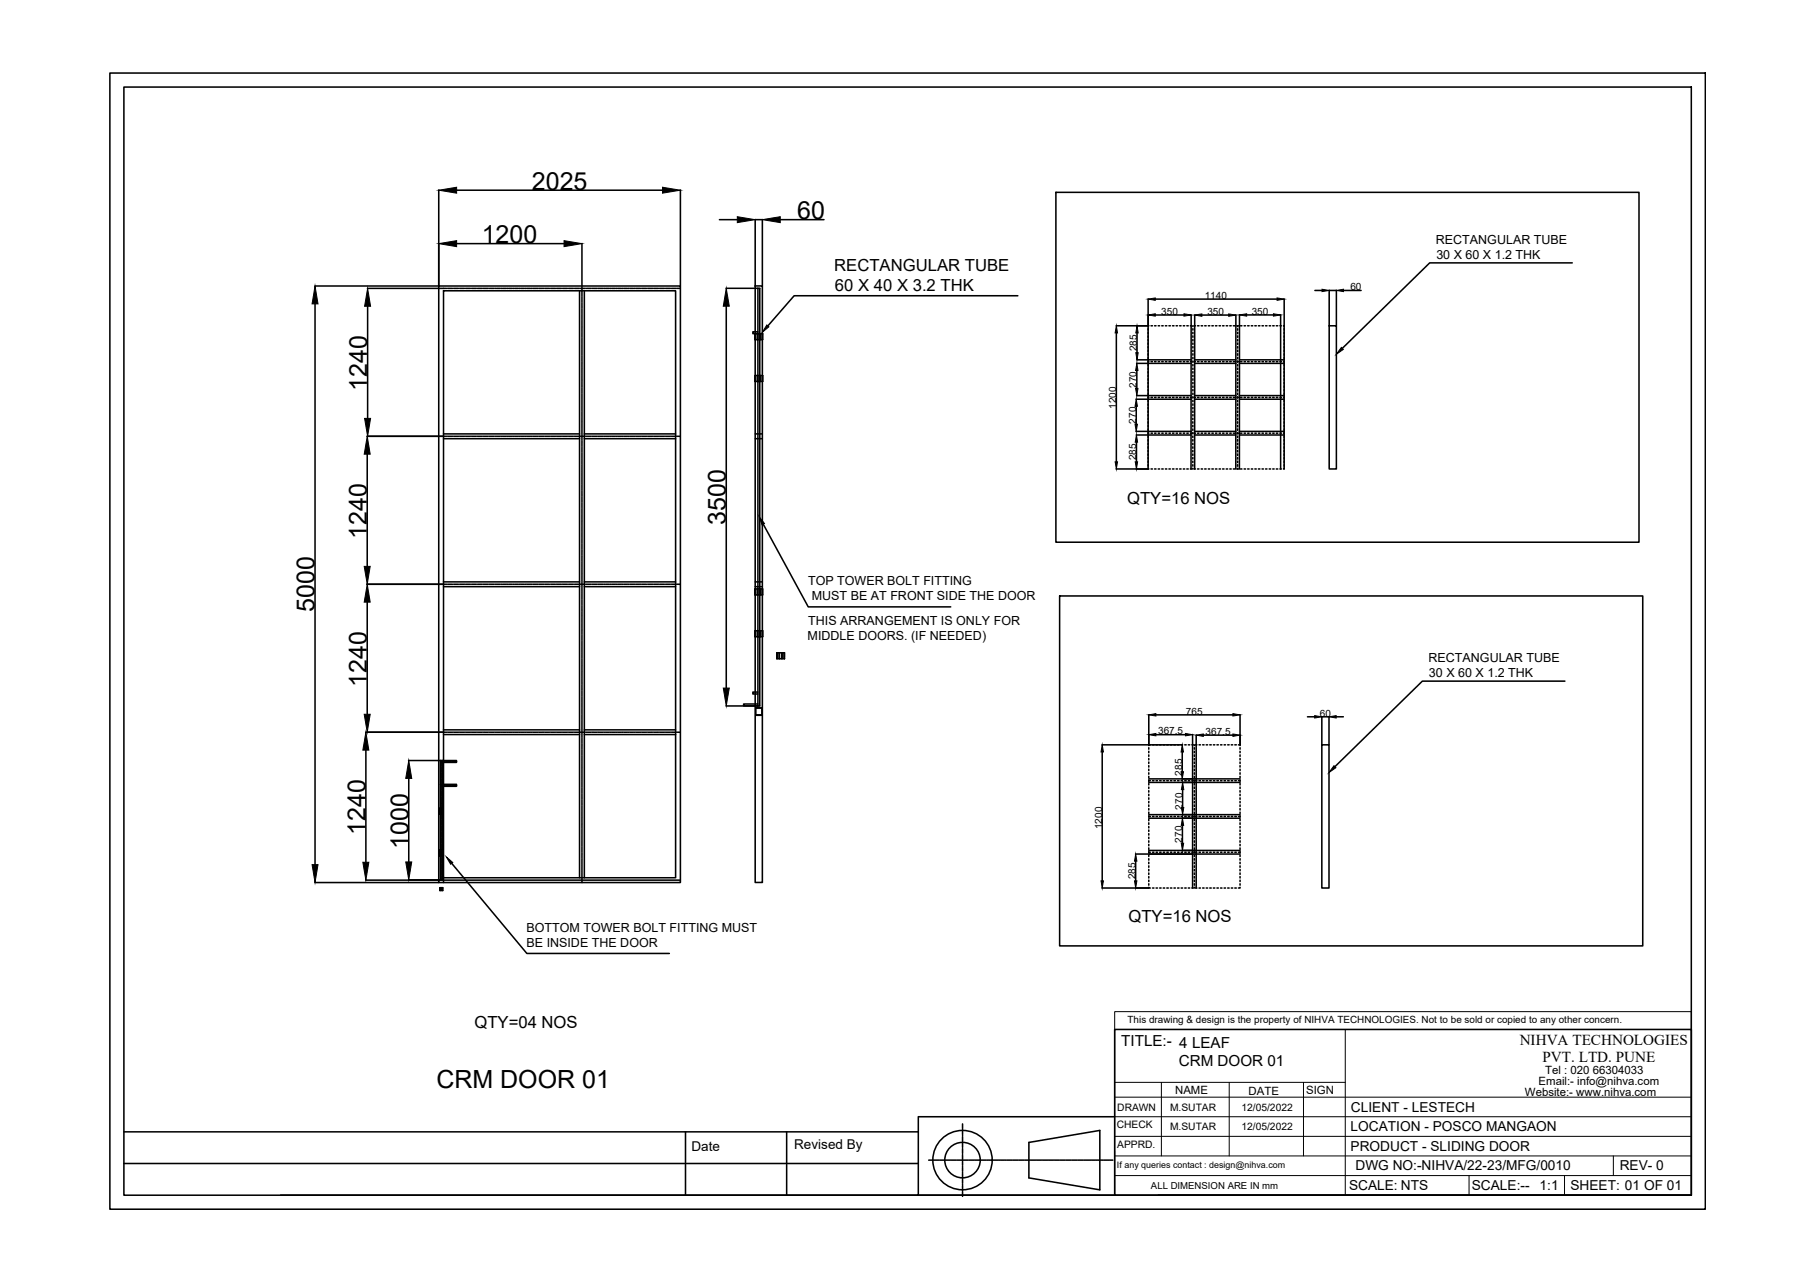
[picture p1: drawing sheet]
<svg xmlns="http://www.w3.org/2000/svg" width="297mm" height="210mm" viewBox="0 0 297 210" stroke-linecap="round" stroke-linejoin="round" font-family="sans-serif">
<!-- layer: 0 -->
<g fill="none" stroke="#000" stroke-width=".25">
<path d="M18 12h261.4v186.1h-261.4zM20.3 14.3h256.8v181.5h-256.8zM71.9 31.1v15.8M74.8 31.2h33.7M74.8 39.9h17.6M95.3 39.9v8.4M111.5 31.1v15.8M117.9 36h2.9M123.7 36v10.8M123.7 36h1.2M124.9 36v10.8M127.8 36h7.2"/>
<path d="M173 31.5h95.5v57.3h-95.5zM51.6 46.9h20.3M51.6 49.8v91.9M60.2 47.3h12.8M60.2 50.2v18.4M71.9 46.9h39.6v97.7h-39.6zM72.7 47.6h38v96.2h-38zM73.1 47.3h.2M73.4 47.3h.6M74.1 47.3h.2M74.4 47.3h.6M75.1 47.3h.1"/>
<path d="M75.4 47.3h.6M76.1 47.3h.1M76.4 47.3h.6M77.1 47.3h.1M77.4 47.3h.6M78.1 47.3h.1M78.4 47.3h.6M79.1 47.3h.1M79.3 47.3h.7M80.1 47.3h.1M80.3 47.3h.7M81.1 47.3h.1"/>
<path d="M81.3 47.3h.7M82.1 47.3h.1M82.3 47.3h.7M83.1 47.3h.1M83.3 47.3h.6M84.1 47.3h.1M84.3 47.3h.6M85.1 47.3h.1M85.3 47.3h.6M86.1 47.3h.1M86.3 47.3h.6M87 47.3h.2"/>
<path d="M87.3 47.3h.6M88 47.3h.2M88.3 47.3h.6M89 47.3h.2M89.3 47.3h.6M90 47.3h.1M90.3 47.3h.6M91 47.3h.1M91.3 47.3h.6M92 47.3h.1M92.3 47.3h.6M93 47.3h.1"/>
<path d="M93.2 47.3h.7M94 47.3h.1M94.2 47.3h.7M95 47.6v96.2M95 47.3h.1M95.2 47.3h.7M95.3 48.4v.1M95.3 48.6v.7M95.3 49.4v.1M95.3 49.6v.7M95.3 50.4v.1M95.3 50.6v.6"/>
<path d="M95.3 51.4v.1M95.3 51.6v.6M95.3 52.4v.1M95.3 52.6v.6M95.3 53.4v.1M95.3 53.6v.6M95.3 54.4v.1M95.3 54.6v.6M95.3 55.4v.1M95.3 55.6v.6M95.3 56.3v.2M95.3 56.6v.6"/>
<path d="M95.3 57.3v.2M95.3 57.6v.6M95.3 58.3v.2M95.3 58.6v.6M95.3 59.3v.1M95.3 59.6v.6M95.7 47.6v96.2M96 47.3h.1M96.2 47.3h.6M97 47.3h.1M97.2 47.3h.6M98 47.3h.1"/>
<path d="M98.2 47.3h.6M99 47.3h.1M99.2 47.3h.6M100 47.3h.1M100.2 47.3h.6M100.9 47.3h.2M101.2 47.3h.6M101.9 47.3h.2M102.2 47.3h.6M102.9 47.3h.2M103.2 47.3h.6M103.9 47.3h.2"/>
<path d="M104.2 47.3h.6M104.9 47.3h.2M105.2 47.3h.6M105.9 47.3h.1M106.2 47.3h.6M106.9 47.3h.1M107.2 47.3h.6M107.9 47.3h.1M108.2 47.3h.6M108.9 47.3h.1M109.1 47.3h.7M109.9 47.3h.1"/>
<path d="M110.1 47.3h.7M110.9 47.3h.1M111.1 47.3h.4M119 47.2h5.5v68.5h-5.5M119 50.2v62.5M123.7 54.7h1.2v1h-1.2zM123.7 46.9h1.2v97.7h-1.2zM123.7 54.7v1M124.1 54.7v1M124.2 47.2v68.5h-2.4v-.3h2.4M124.2 54.4h-.9v.3h.9M124.5 54.7v1"/>
<path d="M124.9 54.7v1M166.8 48.5h-36.7l-4.3 4.9M182.9 53.4h5.2M182.9 54.6v21.1M186.2 59.5h8.9M186.3 59h8.8M186.3 54.6v3.2M188.1 49v27.8M188.1 59.3h.1M188.2 53.4h-.1v.1M188.6 53.4h.2M188.6 59.3h.2"/>
<path d="M189.2 53.4h.2M189.2 59.3h.2M189.3 49h19.9M189.3 51.6h4.7M189.8 53.4h.2M189.8 59.3h.2M190.3 53.4h.3M190.3 59.3h.3M190.9 53.4h.3M190.9 59.3h.3M191.5 53.4h.2M191.5 59.3h.2"/>
<path d="M192.1 53.4h.2M192.1 59.3h.2M192.7 53.4h.2M192.7 59.3h.2M193.3 53.4h.2M193.3 59.3h.2M193.9 53.4h.2M193.9 59.3h.2M194.4 53.4h.3M194.4 59.3h.3M195 53.4h.3M195 59.3h.3"/>
<path d="M195.2 53.4l-.1 23.5M195.2 51.6v1.8M195.4 53.4v.1M195.4 53.9v.2M195.4 54.5v.2M195.4 55v.3M195.4 55.6v.3M195.4 56.2v.2M195.4 56.8v.2M195.4 57.4v.2M195.4 58v.2M195.4 58.6v.2"/>
<path d="M195.4 59.1v.3M195.4 59.7v.3M195.6 53.4h.3M195.6 59.3h.3M195.7 59h6.8M195.7 59.5h6.8M195.7 51.6v25.3M196.2 53.4h.2M196.2 59.3h.2M196.8 53.4h.2M196.8 59.3h.2M196.9 51.6h4.4"/>
<path d="M197.4 53.4h.2M197.4 59.3h.2M198 53.4h.2M198 59.3h.2M198.6 53.4h.2M198.6 59.3h.2M199.1 53.4h.3M199.1 59.3h.3M199.7 53.4h.3M199.7 59.3h.3M200.3 53.4h.2M200.3 59.3h.2"/>
<path d="M200.9 53.4h.2M200.9 59.3h.2M201.5 53.4h.2M201.5 59.3h.2M202.1 53.4h.2M202.1 59.3h.2M202.5 51.6v25.3M202.7 53.4h.2M202.7 59.3h.2M202.8 53.4v.1M202.8 53.9v.2M202.8 54.5v.2"/>
<path d="M202.8 55v.3M202.8 55.6v.3M202.8 56.2v.2M202.8 56.8v.2M202.8 57.4v.2M202.8 58v.2M202.8 58.6v.2M202.8 59.1v.3M202.8 59.7v.3M203.1 59h7.3M203.1 59.5h7.3M203.1 51.6v25.3"/>
<path d="M203.2 53.4h.3M203.2 59.3h.3M203.8 53.4h.3M203.8 59.3h.3M204.2 51.6h4.4M204.4 53.4h.2M204.4 59.3h.2M205 53.4h.2M205 59.3h.2M205.6 53.4h.2M205.6 59.3h.2M206.2 53.4h.2"/>
<path d="M206.2 59.3h.2M206.8 53.4h.2M206.8 59.3h.2M207.3 53.4h.3M207.3 59.3h.3M207.9 53.4h.3M207.9 59.3h.3M208.5 53.4h.3M208.5 59.3h.3M209.1 53.4h.2M209.1 59.3h.2M209.7 53.4h.2"/>
<path d="M209.7 59.3h.2M209.8 51.6v25.2M210.3 53.4h.1M210.3 59.3h.1M210.4 49v27.8M215.4 47.6h1.2M217.8 53.4h1.1v23.4h-1.1zM217.8 47.6v5.8M217.8 47.6h1.1M218.9 47.6v5.8M220.1 47.6h2.9M257.6 43.1h-23.4l-14.3 14"/>
<path d="M60.1 71.5h12.9M60.2 74.4v18.4M72.7 71.9h22.3M72.7 71.1h22.3M73.1 71.5h.2M73.4 71.5h.6M74.1 71.5h.2M74.4 71.5h.6M75.1 71.5h.1M75.4 71.5h.6M76.1 71.5h.1M76.4 71.5h.6"/>
<path d="M77.1 71.5h.1M77.4 71.5h.6M78.1 71.5h.1M78.4 71.5h.6M79.1 71.5h.1M79.3 71.5h.7M80.1 71.5h.1M80.3 71.5h.7M81.1 71.5h.1M81.3 71.5h.7M82.1 71.5h.1M82.3 71.5h.7"/>
<path d="M83.1 71.5h.1M83.3 71.5h.6M84.1 71.5h.1M84.3 71.5h.6M85.1 71.5h.1M85.3 71.5h.6M86.1 71.5h.1M86.3 71.5h.6M87 71.5h.2M87.3 71.5h.6M88 71.5h.2M88.3 71.5h.6"/>
<path d="M89 71.5h.2M89.3 71.5h.6M90 71.5h.1M90.3 71.5h.6M91 71.5h.1M91.3 71.5h.6M92 71.5h.1M92.3 71.5h.6M93 71.5h.1M93.2 71.5h.7M94 71.5h.1M94.2 71.5h.7"/>
<path d="M95 71.5h.1M95.2 71.5h.7M95.3 60.3v.1M95.3 60.6v.6M95.3 61.3v.1M95.3 61.6v.6M95.3 62.3v.1M95.3 62.5v.7M95.3 63.3v.1M95.3 63.5v.7M95.3 64.3v.1M95.3 64.5v.7"/>
<path d="M95.3 65.3v.1M95.3 65.5v.6M95.3 66.3v.1M95.3 66.5v.6M95.3 67.3v.1M95.3 67.5v.6M95.3 68.3v.1M95.3 68.5v.6M95.3 69.2v.2M95.3 69.5v.6M95.3 70.2v.2M95.3 70.5v.6"/>
<path d="M95.3 71.2v.2M95.3 71.5v.6M95.3 72.2v.2M95.3 72.5v.6M95.3 73.2v.1M95.3 73.5v.6M95.3 74.2v.1M95.3 74.5v.6M95.3 75.2v.1M95.3 75.5v.6M95.3 76.2v.1M95.3 76.5v.6"/>
<path d="M95.3 77.2v.1M95.3 77.4v.7M95.3 78.2v.1M95.3 78.4v.7M95.3 79.2v.1M95.3 79.4v.7M95.7 71.9h15M95.7 71.1h15M96 71.5h.1M96.2 71.5h.6M97 71.5h.1M97.2 71.5h.6"/>
<path d="M98 71.5h.1M98.2 71.5h.6M99 71.5h.1M99.2 71.5h.6M100 71.5h.1M100.2 71.5h.6M100.9 71.5h.2M101.2 71.5h.6M101.9 71.5h.2M102.2 71.5h.6M102.9 71.5h.2M103.2 71.5h.6"/>
<path d="M103.9 71.5h.2M104.2 71.5h.6M104.9 71.5h.2M105.2 71.5h.6M105.9 71.5h.1M106.2 71.5h.6M106.9 71.5h.1M107.2 71.5h.6M107.9 71.5h.1M108.2 71.5h.6M108.9 71.5h.1M109.1 71.5h.7"/>
<path d="M109.9 71.5h.1M110.1 71.5h.7M110.9 71.5h.1M111.1 71.5h.4M123.7 61.5h1.3v1h-1.3zM123.7 71.9h1.2M123.7 71.1h1.2M123.7 61.5v1M124.1 61.5v1M124.5 61.5v1M124.6 61.5v1M124.9 61.5v1"/>
<path d="M182.9 76.8h5.2M186.1 65.4h9M186.1 70.7h9M186.2 71.3h8.9M186.2 66.6v2.9M186.2 72.5v3.2M186.2 64.8h8.9M186.3 60.7v2.9M188.1 76.7v.1h.1M188.1 71h.1M188.1 65.1h.1M188.6 76.8h.2"/>
<path d="M188.6 71h.2M188.6 65.1h.2M189.2 76.8h.2M189.2 71h.2M189.2 65.1h.2M189.8 76.8h.2M189.8 71h.2M189.8 65.1h.2M190.3 76.8h.3M190.3 71h.3M190.3 65.1h.3M190.9 76.8h.3"/>
<path d="M190.9 71h.3M190.9 65.1h.3M191.5 76.8h.2M191.5 71h.2M191.5 65.1h.2M192.1 76.8h.2M192.1 71h.2M192.1 65.1h.2M192.7 76.8h.2M192.7 71h.2M192.7 65.1h.2M193.3 76.8h.2"/>
<path d="M193.3 71h.2M193.3 65.1h.2M193.9 76.8h.2M193.9 71h.2M193.9 65.1h.2M194.4 76.8h.3M194.4 71h.3M194.4 65.1h.3M195 76.8h.3M195 71h.3M195 65.1h.3M195.4 68.5v.3"/>
<path d="M195.4 69.1v.2M195.4 69.7v.2M195.4 70.3v.2M195.4 70.9v.2M195.4 71.5v.2M195.4 72v.3M195.4 72.6v.3M195.4 73.2v.2M195.4 73.8v.2M195.4 74.4v.2M195.4 75v.2M195.4 75.6v.2"/>
<path d="M195.4 76.1v.3M195.4 76.7v.2M195.4 60.3v.2M195.4 60.9v.2M195.4 61.5v.2M195.4 62.1v.2M195.4 62.7v.2M195.4 63.2v.3M195.4 63.8v.3M195.4 64.4v.3M195.4 65v.2M195.4 65.6v.2"/>
<path d="M195.4 66.2v.2M195.4 66.8v.2M195.4 67.4v.2M195.4 67.9v.3M195.6 76.8h.3M195.6 71h.3M195.6 65.1h.3M195.7 64.8h6.8M195.7 65.4h6.8M195.7 70.7h6.8M195.7 71.3h6.8M196.2 76.8h.2"/>
<path d="M196.2 71h.2M196.2 65.1h.2M196.8 76.8h.2M196.8 71h.2M196.8 65.1h.2M197.4 76.8h.2M197.4 71h.2M197.4 65.1h.2M198 76.8h.2M198 71h.2M198 65.1h.2M198.6 76.8h.2"/>
<path d="M198.6 71h.2M198.6 65.1h.2M199.1 76.8h.3M199.1 71h.3M199.1 65.1h.3M199.7 76.8h.3M199.7 71h.3M199.7 65.1h.3M200.3 76.8h.2M200.3 71h.2M200.3 65.1h.2M200.9 76.8h.2"/>
<path d="M200.9 71h.2M200.9 65.1h.2M201.5 76.8h.2M201.5 71h.2M201.5 65.1h.2M202.1 76.8h.2M202.1 71h.2M202.1 65.1h.2M202.7 76.8h.2M202.7 71h.2M202.7 65.1h.2M202.8 63.2v.3"/>
<path d="M202.8 63.8v.3M202.8 64.4v.3M202.8 65v.2M202.8 65.6v.2M202.8 66.2v.2M202.8 66.8v.2M202.8 67.4v.2M202.8 67.9v.3M202.8 68.5v.3M202.8 69.1v.3M202.8 69.7v.2M202.8 70.3v.2"/>
<path d="M202.8 70.9v.2M202.8 71.5v.2M202.8 72v.3M202.8 72.6v.3M202.8 73.2v.2M202.8 73.8v.2M202.8 74.4v.2M202.8 75v.2M202.8 75.6v.2M202.8 76.1v.3M202.8 76.7v.2M202.8 60.3v.2"/>
<path d="M202.8 60.9v.2M202.8 61.5v.2M202.8 62.1v.2M202.8 62.7v.2M203.1 64.8h7.3M203.1 65.4h7.3M203.1 70.7h7.3M203.1 71.3h7.3M203.2 76.8h.3M203.2 71h.3M203.2 65.1h.3M203.8 76.8h.3"/>
<path d="M203.8 71h.3M203.8 65.1h.3M204.4 76.8h.2M204.4 71h.2M204.4 65.1h.2M205 76.8h.2M205 71h.2M205 65.1h.2M205.6 76.8h.2M205.6 71h.2M205.6 65.1h.2M206.2 76.8h.2"/>
<path d="M206.2 71h.2M206.2 65.1h.2M206.8 76.8h.2M206.8 71h.2M206.8 65.1h.2M207.3 76.8h.3M207.3 71h.3M207.3 65.1h.3M207.9 76.8h.3M207.9 71h.3M207.9 65.1h.3M208.5 76.8h.3"/>
<path d="M208.5 71h.3M208.5 65.1h.3M209.1 76.8h.2M209.1 71h.2M209.1 65.1h.2M209.7 76.8h.2M209.7 71h.2M209.7 65.1h.2M210.3 71h.1M210.3 65.1h.1M210.4 76.7v.1h-.1M60.1 95.7h12.9"/>
<path d="M60.2 98.7v18.3M72.7 96.1h22.3M72.7 95.3h22.3M73.1 95.7h.2M73.4 95.7h.6M74.1 95.7h.2M74.4 95.7h.6M75.1 95.7h.1M75.4 95.7h.6M76.1 95.7h.1M76.4 95.7h.6M77.1 95.7h.1"/>
<path d="M77.4 95.7h.6M78.1 95.7h.1M78.4 95.7h.6M79.1 95.7h.1M79.3 95.7h.7M80.1 95.7h.1M80.3 95.7h.7M81.1 95.7h.1M81.3 95.7h.7M82.1 95.7h.1M82.3 95.7h.7M83.1 95.7h.1"/>
<path d="M83.3 95.7h.6M84.1 95.7h.1M84.3 95.7h.6M85.1 95.7h.1M85.3 95.7h.6M86.1 95.7h.1M86.3 95.7h.6M87 95.7h.2M87.3 95.7h.6M88 95.7h.2M88.3 95.7h.6M89 95.7h.2"/>
<path d="M89.3 95.7h.6M90 95.7h.1M90.3 95.7h.6M91 95.7h.1M91.3 95.7h.6M92 95.7h.1M92.3 95.7h.6M93 95.7h.1M93.2 95.7h.7M94 95.7h.1M94.2 95.7h.7M95 95.7h.1"/>
<path d="M95.2 95.7h.7M95.3 80.2v.1M95.3 80.4v.6M95.3 81.2v.1M95.3 81.4v.6M95.3 82.2v.1M95.3 82.4v.6M95.3 83.2v.1M95.3 83.4v.6M95.3 84.1v.2M95.3 84.4v.6M95.3 85.1v.2"/>
<path d="M95.3 85.4v.6M95.3 86.1v.2M95.3 86.4v.6M95.3 87.1v.1M95.3 87.4v.6M95.3 88.1v.1M95.3 88.4v.6M95.3 89.1v.1M95.3 89.4v.6M95.3 90.1v.1M95.3 90.3v.7M95.3 91.1v.1"/>
<path d="M95.3 91.3v.7M95.3 92.1v.1M95.3 92.3v.7M95.3 93.1v.1M95.3 93.3v.7M95.3 94.1v.1M95.3 94.3v.6M95.3 95.1v.1M95.3 95.3v.6M95.3 96.1v.1M95.3 96.3v.6M95.3 97.1v.1"/>
<path d="M95.3 97.3v.6M95.3 98.1v.1M95.3 98.3v.6M95.3 99v.2M95.3 99.3v.6M95.7 96.1h15M95.7 95.3h15M96 95.7h.1M96.2 95.7h.6M97 95.7h.1M97.2 95.7h.6M98 95.7h.1"/>
<path d="M98.2 95.7h.6M99 95.7h.1M99.2 95.7h.6M100 95.7h.1M100.2 95.7h.6M100.9 95.7h.2M101.2 95.7h.6M101.9 95.7h.2M102.2 95.7h.6M102.9 95.7h.2M103.2 95.7h.6M103.9 95.7h.2"/>
<path d="M104.2 95.7h.6M104.9 95.7h.2M105.2 95.7h.6M105.9 95.7h.1M106.2 95.7h.6M106.9 95.7h.1M107.2 95.7h.6M107.9 95.7h.1M108.2 95.7h.6M108.9 95.7h.1M109.1 95.7h.7M109.9 95.7h.1"/>
<path d="M110.1 95.7h.7M110.9 95.7h.1M111.1 95.7h.4M123.7 96.5h1.2v1h-1.2zM123.7 96.1h1.2M123.7 95.3h1.2M123.7 96.5v1M124.1 96.5v1M124.5 96.5v1M124.9 96.5v1M125 85.9l7.4 13.5h23.4M173.6 97.7h95.5v57.3h-95.5z"/>
<path d="M59.9 120h13.1M72.7 119.6h22.3M73.1 120h.2M73.4 120h.6M74.1 120h.2M74.4 120h.6M75.1 120h.1M75.4 120h.6M76.1 120h.1M76.4 120h.6M77.1 120h.1M77.4 120h.6"/>
<path d="M78.1 120h.1M78.4 120h.6M79.1 120h.1M79.3 120h.7M80.1 120h.1M80.3 120h.7M81.1 120h.1M81.3 120h.7M82.1 120h.1M82.3 120h.7M83.1 120h.1M83.3 120h.6"/>
<path d="M84.1 120h.1M84.3 120h.6M85.1 120h.1M85.3 120h.6M86.1 120h.1M86.3 120h.6M87 120h.2M87.3 120h.6M88 120h.2M88.3 120h.6M89 120h.2M89.3 120h.6"/>
<path d="M90 120h.1M90.3 120h.6M91 120h.1M91.3 120h.6M92 120h.1M92.3 120h.6M93 120h.1M93.2 120h.7M94 120h.1M94.2 120h.7M95 120h.1M95.2 120h.7"/>
<path d="M95.3 100v.2M95.3 100.3v.6M95.3 101v.2M95.3 101.3v.6M95.3 102v.2M95.3 102.3v.6M95.3 103v.1M95.3 103.3v.6M95.3 104v.1M95.3 104.3v.6M95.3 105v.1M95.3 105.3v.6"/>
<path d="M95.3 106v.1M95.3 106.2v.7M95.3 107v.1M95.3 107.2v.7M95.3 108v.1M95.3 108.2v.6M95.3 109v.1M95.3 109.2v.6M95.3 110v.1M95.3 110.2v.6M95.3 111v.1M95.3 111.2v.6"/>
<path d="M95.3 112v.1M95.3 112.2v.6M95.3 112.9v.2M95.3 113.2v.6M95.3 113.9v.2M95.3 114.2v.6M95.3 114.9v.2M95.3 115.2v.6M95.3 115.9v.2M95.3 116.2v.6M95.3 116.9v.1M95.3 117.2v.6"/>
<path d="M95.3 117.9v.1M95.3 118.2v.6M95.3 118.9v.1M95.3 119.2v.6M95.3 119.9v.1M95.7 119.6h15M96 120h.1M96.2 120h.6M97 120h.1M97.2 120h.6M98 120h.1M98.2 120h.6"/>
<path d="M99 120h.1M99.2 120h.6M100 120h.1M100.2 120h.6M100.9 120h.2M101.2 120h.6M101.9 120h.2M102.2 120h.6M102.9 120h.2M103.2 120h.6M103.9 120h.2M104.2 120h.6"/>
<path d="M104.9 120h.2M105.2 120h.6M105.9 120h.1M106.2 120h.6M106.9 120h.1M107.2 120h.6M107.9 120h.1M108.2 120h.6M108.9 120h.1M109.1 120h.7M109.9 120h.1M110.1 120h.7"/>
<path d="M110.9 120h.1M111.1 120h.4M123.7 103.4h1.3v.9h-1.3zM123.7 103.4v.9M123.8 116h1v1.2h-1zM123.8 116h1M123.8 117.2h1M124.1 103.4v.9M124.2 113.4h-.9v.3h.9M124.5 103.4v.9M124.6 103.4v.9M124.9 103.4v.9"/>
<path d="M127.3 107h1.2v.9h-1.2zM127.3 107v.9M127.7 107v.9M128.1 107v.9M128.5 107v.9M188.2 117.1v4.9M189.4 117.1h12.6M203.2 117.1v5.1M214.2 117.5h1.2M216.6 117.4v4.6M216.6 117.5h1.1M217.7 117.4v4.6"/>
<path d="M218.9 117.5h1.2M256.4 111.6h-23.4l-14.3 14M59.9 122.9v18.4M66.9 124.6h5.5M67 127.6v13.6M72.1 139.3h.4v1h-.4zM72.1 132.4h.4v1h-.4zM72.1 132.4v1M72.1 139.3v1M72.1 128.5h2.7v.3h-2.4M72.1 124.6v19.6M72.3 124.6v.7"/>
<path d="M72.3 125.4v.1M72.3 125.6v.7M72.3 126.4v.1M72.3 126.6v.7M72.3 127.4v.1M72.3 127.6v.6M72.3 128.4v.1M72.3 128.6v.6M72.3 129.4v.1M72.3 129.6v.6M72.3 130.4v.1M72.3 130.6v.6"/>
<path d="M72.3 131.3v.2M72.3 131.6v.6M72.3 132.3v.2M72.3 132.6v.6M72.3 133.3v.2M72.3 133.6v.6M72.3 134.3v.2M72.3 134.6v.6M72.3 135.3v.1M72.3 135.6v.6M72.3 136.3v.1M72.3 136.6v.6"/>
<path d="M72.3 137.3v.1M72.3 137.6v.6M72.3 138.3v.1M72.3 138.5v.7M72.3 139.3v.1M72.3 139.5v.7M72.4 124.6h2.4v.3h-2.4M72.4 124.8h.5M72.4 128.7h.5M72.5 124.6v19.6h-5.6M72.5 132.4v1M72.5 139.3v1"/>
<path d="M72.7 120.4h22.3M73.1 124.8h.1M73.1 128.7h.1M73.3 124.8h.6M73.3 128.7h.6M74.1 124.8h.1M74.1 128.7h.1M74.3 124.8h.5M74.3 128.7h.5M95.3 120.2v.6M95.3 120.9v.1M95.3 121.1v.7"/>
<path d="M95.3 121.9v.1M95.3 122.1v.7M95.3 122.9v.1M95.3 123.1v.7M95.3 123.9v.1M95.3 124.1v.6M95.3 124.9v.1M95.3 125.1v.6M95.3 125.9v.1M95.3 126.1v.6M95.3 126.9v.1M95.3 127.1v.6"/>
<path d="M95.3 127.8v.2M95.3 128.1v.6M95.3 128.8v.2M95.3 129.1v.6M95.3 129.8v.2M95.3 130.1v.6M95.3 130.8v.1M95.3 131.1v.6M95.3 131.8v.1M95.3 132.1v.6M95.3 132.8v.1M95.3 133.1v.6"/>
<path d="M95.3 133.8v.1M95.3 134v.7M95.3 134.8v.1M95.3 135v.7M95.3 135.8v.1M95.3 136v.7M95.3 136.8v.1M95.3 137v.7M95.3 137.8v.1M95.3 138v.6M95.3 138.8v.1M95.3 139v.6"/>
<path d="M95.3 139.8v.1M95.7 120.4h15M180.6 122h7.6M180.6 123.2v21.1M186 139.9h17.2M188.2 122.5v.3M188.2 123.1v.2M188.2 123.7v.2M188.2 124.3v.2M188.2 124.9v.2M188.2 125.5v.2M188.2 126v.3"/>
<path d="M188.2 126.6v.3M188.2 127.2v.2M188.2 127.8v.2M188.2 128.4v.2M188.2 129v.2M188.2 129.6v.2M188.2 130.1v.3M188.2 130.7v.3M188.2 131.3v.3M188.2 131.9v.2M188.2 132.5v.2M188.2 133.1v.2"/>
<path d="M188.2 133.7v.2M188.2 134.2v.3M188.2 134.8v.3M188.2 135.4v.3M188.2 136v.2M188.2 136.6v.2M188.2 137.2v.2M188.2 137.8v.2M188.2 138.4v.2M188.2 138.9v.3M188.2 139.5v.3M188.2 128.2h15"/>
<path d="M188.2 127.9h.3M188.2 133.5h15M188.2 127.6h15M188.2 133.8h.3M188.2 139.6h.3M188.2 134.1h15M188.2 139.4h15M188.3 122h5.4M188.5 122h-.3v.2M188.8 127.9h.3M188.8 133.8h.3M188.8 139.6h.3"/>
<path d="M189.4 120.4h4.8M189.4 127.9h.2M189.4 133.8h.2M189.4 139.6h.2M190 127.9h.2M190 133.8h.2M190 139.6h.2M190.6 127.9h.2M190.6 133.8h.2M190.6 139.6h.2M191.2 127.9h.2M191.2 133.8h.2"/>
<path d="M191.2 139.6h.2M191.8 127.9h.2M191.8 133.8h.2M191.8 139.6h.2M192.3 127.9h.3M192.3 133.8h.3M192.3 139.6h.3M192.9 127.9h.3M192.9 133.8h.3M192.9 139.6h.3M193.5 127.9h.2M193.5 133.8h.2"/>
<path d="M193.5 139.6h.2M193.7 123.2v3.2M193.7 135.2v3M193.8 129.4v2.9M194.1 122h.2M194.1 127.9h.2M194.1 133.8h.2M194.1 139.6h.2M194.7 122h.2M194.7 127.9h.2M194.7 133.8h.2M194.7 139.6h.2"/>
<path d="M195.3 122h.2M195.3 127.9h.2M195.3 133.8h.2M195.3 139.6h.2M195.4 120.4v25.1M195.7 122v.2M195.7 122.5v.3M195.7 123.1v.2M195.7 123.7v.2M195.7 124.3v.2M195.7 124.9v.2M195.7 125.5v.2"/>
<path d="M195.7 126v.3M195.7 126.6v.3M195.7 127.2v.2M195.7 127.8v.2M195.7 128.4v.2M195.7 129v.2M195.7 129.6v.2M195.7 130.1v.3M195.7 130.7v.3M195.7 131.3v.3M195.7 131.9v.2M195.7 132.5v.2"/>
<path d="M195.7 133.1v.2M195.7 133.7v.2M195.7 134.2v.3M195.7 134.8v.3M195.7 135.4v.3M195.7 136v.2M195.7 136.6v.2M195.7 137.2v.2M195.7 137.8v.2M195.7 138.4v.2M195.7 138.9v.3M195.7 139.5v.3"/>
<path d="M195.9 122h.2M195.9 127.9h.2M195.9 133.8h.2M195.9 139.6h.2M196 120.4v25.1M196.4 122h.3M196.4 127.9h.3M196.4 133.8h.3M196.4 139.6h.3M197 122h.3M197 127.9h.3M197 133.8h.3"/>
<path d="M197 139.6h.3M197.2 120.5h4.8M197.6 122h.3M197.6 127.9h.3M197.6 133.8h.3M197.6 139.6h.3M198.2 122h.2M198.2 127.9h.2M198.2 133.8h.2M198.2 139.6h.2M198.8 122h.2M198.8 127.9h.2"/>
<path d="M198.8 133.8h.2M198.8 139.6h.2M199.4 122h.2M199.4 127.9h.2M199.4 133.8h.2M199.4 139.6h.2M200 122h.2M200 127.9h.2M200 133.8h.2M200 139.6h.2M200.6 122h.2M200.6 127.9h.2"/>
<path d="M200.6 133.8h.2M200.6 139.6h.2M201.1 122h.3M201.1 127.9h.3M201.1 133.8h.3M201.1 139.6h.3M201.7 122h.3M201.7 127.9h.3M201.7 133.8h.3M201.7 139.6h.3M202.3 122h.3M202.3 127.9h.3"/>
<path d="M202.3 133.8h.3M202.3 139.6h.3M202.9 122h.3M202.9 127.9h.3M202.9 133.8h.3M202.9 139.6h.3M203.2 122.5v.3M203.2 123.1v.2M203.2 123.7v.2M203.2 124.3v.2M203.2 124.9v.2M203.2 125.5v.2"/>
<path d="M203.2 126v.3M203.2 126.6v.3M203.2 127.2v.2M203.2 127.8v.2M203.2 128.4v.2M203.2 129v.2M203.2 129.6v.2M203.2 130.1v.3M203.2 130.7v.3M203.2 131.3v.3M203.2 131.9v.2M203.2 132.5v.2"/>
<path d="M203.2 133.1v.2M203.2 133.7v.2M203.2 134.2v.3M203.2 134.8v.3M203.2 135.4v.3M203.2 136v.2M203.2 136.6v.2M203.2 137.2v.2M203.2 137.8v.2M203.2 138.4v.2M203.2 138.9v.3M203.2 139.5v.3"/>
<path d="M216.6 122h1.1v23.5h-1.1zM51.6 144.6h20.3M59.9 144.2h51.6M72.1 145.5h.4v.4h-.4zM72.3 140.3v.1M72.3 140.5v.7M72.3 141.3v.1M72.3 141.5v.7M72.3 142.3v.1M72.3 142.5v.6M72.3 143.3v.1M72.3 143.5v.7"/>
<path d="M72.7 143.8v.8M74 141.5l12.3 14.7h23.4M95.3 140v.6M95.3 140.8v.1M95.3 141v.6M95.3 141.8v.1M95.3 142v.6M95.3 142.7v.2M95.3 143v.6M95.3 143.7v.2M95.3 144v.6M180.6 145.5h7.6"/>
<path d="M186.1 141.1v3.2M188.2 145.4v.1h.3M188.2 140.1v.2M188.2 140.7v.2M188.2 141.3v.2M188.2 141.9v.2M188.2 142.5v.2M188.2 143v.3M188.2 143.6v.3M188.2 144.2v.3M188.2 144.8v.2M188.8 145.5h.3"/>
<path d="M189.4 145.5h.2M190 145.5h.2M190.6 145.5h.2M191.2 145.5h.2M191.8 145.5h.2M192.3 145.5h.3M192.9 145.5h.3M193.5 145.5h.2M194.1 145.5h.2M194.7 145.5h.2M195.3 145.5h.2M195.7 140.1v.2"/>
<path d="M195.7 140.7v.2M195.7 141.3v.2M195.7 141.9v.2M195.7 142.5v.2M195.7 143v.3M195.7 143.6v.3M195.7 144.2v.3M195.7 144.8v.2M195.7 145.4v.1M195.9 145.5h.2M196.4 145.5h.3M197 145.5h.3"/>
<path d="M197.6 145.5h.3M198.2 145.5h.2M198.8 145.5h.2M199.4 145.5h.2M200 145.5h.2M200.6 145.5h.2M201.1 145.5h.3M201.7 145.5h.3M202.3 145.5h.3M203.2 145.4v.1h-.3M203.2 140.1v.2M203.2 140.7v.2"/>
<path d="M203.2 141.3v.2M203.2 141.9v.2M203.2 142.5v.2M203.2 143v.3M203.2 143.6v.3M203.2 144.2v.3M203.2 144.8v.2M182.6 168.7h94.5v27.1h-94.5zM20.3 190.6h130.2M20.3 185.5h130.2M112.3 185.5v10.3M128.9 185.5v10.3"/>
<path d="M150.5 195.8h32.1M152.2 190.1h.5M152.8 190.1h.1M153 190.1h.6M153.8 190.1h.1M154 190.1h.6M154.8 190.1h.1M155 190.1h.6M155.8 190.1h.1M156 190.1h.6M156.7 190.1h.2M157 190.1h.6"/>
<path d="M157.7 184.2v.7M157.7 185.1v.1M157.7 185.3v.6M157.7 186.1v.1M157.7 186.3v.6M157.7 187.1v.1M157.7 187.3v.6M157.7 188.1v.1M157.7 188.3v.6M157.7 189v.2M157.7 189.3v.6M157.7 190v.2"/>
<path d="M157.7 190.3v.6M157.7 191v.2M157.7 191.3v.6M157.7 192v.2M157.7 192.3v.6M157.7 193v.1M157.7 193.3v.6M157.7 194v.1M157.7 194.3v.6M157.7 195v.1M157.7 195.3v.7M157.7 190.1h.2"/>
<path d="M158 190.1h.6M158.7 190.1h.2M159 190.1h.6M159.7 190.1h.2M160 190.1h.6M160.7 190.1h.1M161 190.1h.6M161.7 190.1h.1M162 190.1h.6M162.7 190.1h.1M163 190.1h.6M163.7 190.1h.1"/>
<path d="M163.9 190.1h.7M164.7 190.1h.1M164.9 190.1h.7M165.7 190.1h.1M165.9 190.1h.7M166.7 190.1h.1M166.9 190.1h.6M167.7 190.1h.1M167.9 190.1h.6M168.6 187.2l11.6-2v9.8l-11.6-2zM168.7 190.1h.1M168.9 190.1h.6"/>
<path d="M169.7 190.1h.1M169.9 190.1h.6M170.7 190.1h.1M170.9 190.1h.6M171.6 190.1h.2M171.9 190.1h.6M172.6 190.1h.2M172.9 190.1h.6M173.6 190.1h.2M173.9 190.1h.6M174.6 190.1h.2M174.9 190.1h.6"/>
<path d="M175.6 190.1h.1M175.9 190.1h.6M176.6 190.1h.1M176.9 190.1h.6M177.6 190.1h.1M177.9 190.1h.6M178.6 190.1h.1M178.8 190.1h.7M179.6 190.1h.1M179.8 190.1h.7M180.6 190.1h.1M180.8 190.1h.7"/>
<path d="M181.6 190.1h.1M181.8 190.1h.5M182.6 183h-32.1v12.8h-104.5M189.8 195.8h87.3"/>
<circle cx="72.3" cy="145.7" r=".15"/>
<circle cx="157.7" cy="190.1" r="4.9"/>
<circle cx="157.7" cy="190.1" r="2.91"/>
</g>
<g fill="#000" stroke="#000" stroke-width=".16">
<path d="M71.9 31.2l2.9-.5v1zM71.9 39.9l2.9-.5v1zM92.4 39.4l2.9 .5-2.9 .5zM108.5 30.7l3 .5-3 .5zM120.8 35.5l2.9 .5-2.9 .5zM124.9 36l2.9-.5v1zM51.6 46.9l.5 2.9h-1zM60.2 47.3l.5 2.9h-1zM119 47.2l.5 3h-1zM125.6 53.3l.4 .3-1.1 .8zM182.9 53.4l.2 1.2h-.4zM186.1 57.8h.4l-.2 1.2z"/>
<path d="M186.3 53.4l.2 1.2h-.4zM188.1 49l1.2-.2v.4zM188.1 51.6l1.2-.2v.4zM194 51.4l1.2 .2-1.2 .2zM195.7 51.6l1.2-.2v.4zM201.3 51.4l1.2 .2-1.2 .2zM203.1 51.6l1.1-.2v.4zM208.6 51.4l1.2 .2-1.2 .2zM209.2 48.8l1.2 .2-1.2 .2zM216.6 47.4l1.2 .2-1.2 .2zM219.8 56.9l.3 .4-1.2 .7zM218.9 47.6l1.2-.2v.4z"/>
<path d="M60.2 71.5l.5 2.9h-1zM59.7 68.6h1l-.5 2.9zM182.7 75.7h.4l-.2 1.1zM186.2 65.4l.2 1.2h-.4zM186 69.5h.4l-.2 1.2zM186.2 71.3l.2 1.2h-.4zM186 75.7h.4l-.2 1.1zM186.3 59.5l.1 1.2h-.3zM186.1 63.6h.3l-.1 1.2zM59.7 92.8h1l-.5 2.9zM60.2 95.7l.5 3h-1zM124.4 84.7l.8 1.1-.4 .2z"/>
<path d="M59.7 117h1l-.5 3zM118.5 112.7h1l-.5 3zM188.2 117.1l1.2-.2v.4zM202 116.9l1.2 .2-1.2 .2zM215.4 117.3l1.2 .2-1.2 .2zM217.7 117.5l1.2-.2v.4zM59.9 120l.5 2.9h-1zM67 124.6l.5 3h-1zM180.6 122l.2 1.2h-.4zM188.2 120.4l1.2-.2v.4zM193.5 126.4h.4l-.2 1.2zM193.7 122l.2 1.2h-.4z"/>
<path d="M193.7 134.1l.2 1.1h-.4zM193.5 138.2h.4l-.2 1.2zM193.8 128.2l.2 1.2h-.4zM193.6 132.3h.4l-.2 1.2zM194.2 120.2l1.2 .2-1.2 .2zM196 120.5l1.2-.2v.4zM202 120.3l1.2 .2-1.2 .2zM218.6 125.5l.3 .3-1.2 .8zM51.1 141.7h1l-.5 2.9zM59.4 141.3h1l-.5 2.9zM66.5 141.2h1l-.5 3zM73.1 140.4l1.1 .9-.4 .3z"/>
<path d="M180.4 144.3h.4l-.2 1.2zM186.1 139.9l.2 1.2h-.4zM185.9 144.3h.4l-.2 1.2z"/>
</g>
<g fill="none" stroke="#000" stroke-width=".16">
<path d="M182.6 165.8h94.5v2.9h-94.5zM182.6 179.8h94.5M182.6 168.7v27.1M182.6 177.4h37.8M184.2 168.7h92.9M190.3 177.4v12M201.4 177.4v12M213.6 177.4v12M220.4 168.7v27.1M182.6 189.4h94.5M182.6 186.2h94.5M182.6 183h94.5"/>
<path d="M182.6 192.6h94.5M240.7 192.6v3.2M256.3 192.6v3.2M264.3 189.4v3.2"/>
</g>
<g font-size="4.1">
<text x="87.1" y="31.1">2025</text>
<text x="130.6" y="35.9">60</text>
<text x="78.9" y="39.9">1200</text>
<text x="60.2" y="64.1" transform="rotate(-90 60.2 64.1)">1240</text>
<text x="60.1" y="88.3" transform="rotate(-90 60.1 88.3)">1240</text>
<text x="118.9" y="86" transform="rotate(-90 118.9 86)">3500</text>
<text x="51.6" y="100.3" transform="rotate(-90 51.6 100.3)">5000</text>
<text x="60.1" y="112.5" transform="rotate(-90 60.1 112.5)">1240</text>
<text x="59.9" y="136.8" transform="rotate(-90 59.9 136.8)">1240</text>
<text x="66.9" y="139.1" transform="rotate(-90 66.9 139.1)">1000</text>
<text x="71.5" y="178.3">CRM DOOR 01</text>
</g>
<g font-size="2.7">
<text x="136.7" y="44.4">RECTANGULAR TUBE</text>
<text x="136.8" y="47.7">60 X 40 X 3.2 THK</text>
<text x="184.7" y="82.6">QTY=16 NOS</text>
<text x="184.9" y="151.1">QTY=16 NOS</text>
<text x="77.7" y="168.5">QTY=04 NOS</text>
</g>
<g font-size="2.5">
<text x="183.7" y="171.4">TITLE:- 4 LEAF</text>
<text x="249" y="171.3">NIHVA TECHNOLOGIES</text>
<text x="193.1" y="174.7">CRM DOOR 01</text>
<text x="252.7" y="174.1">PVT. LTD. PUNE</text>
</g>
<g font-size="2.2">
<text x="221.3" y="185.4">LOCATION - POSCO MANGAON</text>
<text x="221.3" y="182.2">CLIENT - LESTECH</text>
<text x="113.3" y="188.6">Date</text>
<text x="130.1" y="188.3">Revised By</text>
<text x="221.3" y="188.6">PRODUCT - SLIDING DOOR</text>
<text x="222.1" y="191.8">DWG NO:-NIHVA/22-23/MFG/0010</text>
<text x="265.4" y="191.8">REV- 0</text>
<text x="221" y="195">SCALE: NTS</text>
<text x="241.1" y="195">SCALE:--</text>
<text x="252.2" y="195">1:1</text>
<text x="257.3" y="195">SHEET: 01 OF 01</text>
</g>
<g font-size="2">
<text x="235.3" y="39.9">RECTANGULAR TUBE</text>
<text x="235.3" y="42.4">30 X 60 X 1.2 THK</text>
<text x="132.4" y="95.8">TOP TOWER BOLT FITTING</text>
<text x="133" y="98.3">MUST BE AT FRONT SIDE THE DOOR</text>
<text x="132.3" y="104.8">MIDDLE DOORS. (IF NEEDED)</text>
<text x="132.4" y="102.4">THIS ARRANGEMENT IS ONLY FOR</text>
<text x="234.1" y="108.4">RECTANGULAR TUBE</text>
<text x="234.1" y="110.9">30 X 60 X 1.2 THK</text>
<text x="86.3" y="152.7">BOTTOM TOWER BOLT FITTING MUST</text>
<text x="86.3" y="155.2">BE INSIDE THE DOOR</text>
</g>
<g font-size="1.9">
<text x="192.5" y="179.3">NAME</text>
<text x="204.6" y="179.4">DATE</text>
<text x="214" y="179.2">SIGN</text>
<text x="249.8" y="179.6">Website:- www.nihva.com</text>
<text x="252.1" y="177.8">Email:- info@nihva.com</text>
<text x="253.2" y="176">Tel : 020 66304033</text>
</g>
<g font-size="1.7">
<text x="183" y="184.9">CHECK</text>
<text x="183" y="182.1">DRAWN</text>
<text x="191.7" y="185.2">M.SUTAR</text>
<text x="191.7" y="182">M.SUTAR</text>
<text x="203.4" y="182">12/05/2022</text>
<text x="203.4" y="185.2">12/05/2022</text>
<text x="183" y="188.1">APPRD.</text>
</g>
<g font-size="1.6">
<text x="221.2" y="47.6">60</text>
<text x="190.3" y="51.6">350</text>
<text x="197.4" y="49">1140</text>
<text x="197.8" y="51.6">350</text>
<text x="205.1" y="51.6">350</text>
<text x="186.2" y="57.5" transform="rotate(-90 186.2 57.5)">285</text>
<text x="186.2" y="63.5" transform="rotate(-90 186.2 63.5)">270</text>
<text x="182.9" y="67" transform="rotate(-90 182.9 67)">1200</text>
<text x="186.1" y="69.4" transform="rotate(-90 186.1 69.4)">270</text>
<text x="186.2" y="75.4" transform="rotate(-90 186.2 75.4)">285</text>
<text x="194.3" y="117.1">765</text>
<text x="216.2" y="117.4">60</text>
<text x="189.7" y="120.4">367.5</text>
<text x="197.5" y="120.4">367.5</text>
<text x="193.7" y="127.1" transform="rotate(-90 193.7 127.1)">285</text>
<text x="180.6" y="135.9" transform="rotate(-90 180.6 135.9)">1200</text>
<text x="193.7" y="132.7" transform="rotate(-90 193.7 132.7)">270</text>
<text x="193.7" y="138.1" transform="rotate(-90 193.7 138.1)">270</text>
<text x="186" y="144.1" transform="rotate(-90 186 144.1)">285</text>
<text x="184.7" y="167.6">This drawing &amp; design is the property of NIHVA TECHNOLOGIES. Not to be sold or copied to any other concern.</text>
<text x="188.6" y="194.8">ALL DIMENSION ARE IN mm</text>
</g>
<text font-size="1.5" x="183" y="191.4">If any queries contact : design@nihva.com</text>
</svg>
